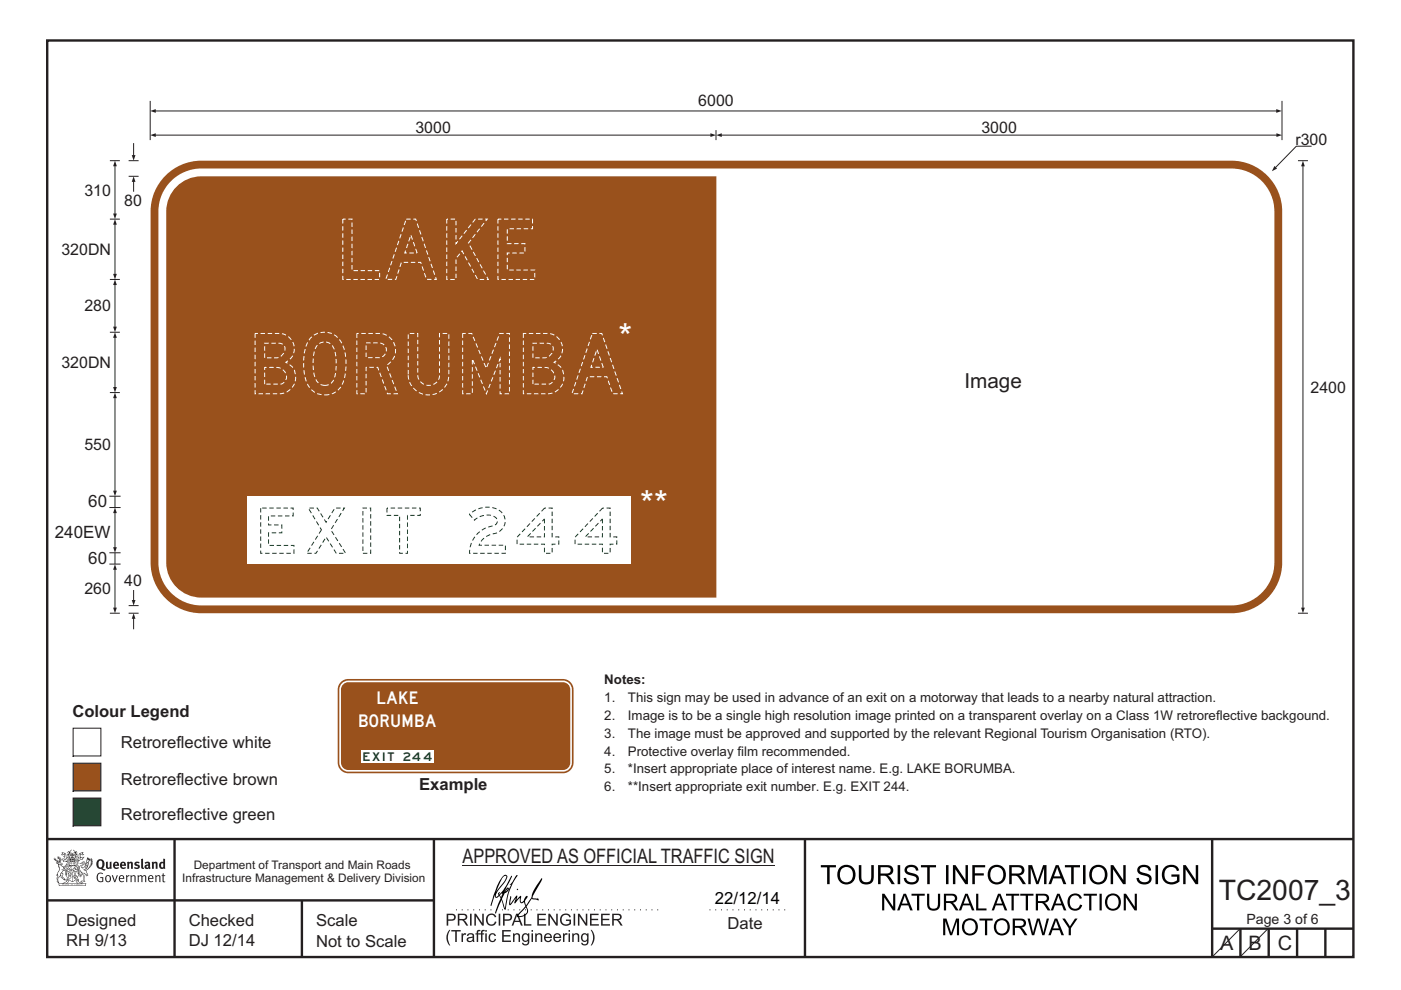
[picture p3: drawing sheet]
<svg xmlns="http://www.w3.org/2000/svg" width="297mm" height="210mm" viewBox="0 0 297 210" stroke-linecap="round" stroke-linejoin="round" font-family="sans-serif">
<g fill="none" stroke="#231f20" stroke-width=".51">
<path d="M10 8.6h276.9v194.4h-276.9zM10 178h277M37 178v25M92 178v25M170.7 177.9v25M257 178v25M10 191h82M64 191v12M257 197h30M263 197v6M269 197v6M275 197v6"/>
<path d="M281 197v6"/>
</g>
<path d="M96.7 193h43.3M150.4 193h16.9" fill="none" stroke="#231f20" stroke-width=".21" stroke-dasharray=".2 1" stroke-linecap="butt"/>
<path d="M98.1 183.5h66.1" fill="none" stroke="#231f20" stroke-width=".21"/>
<g fill="#231f20">
<path d="M21.1 182.6a.94 .94 0 0 0 .2 1.4 .84 .84 0 0 0 0-1.5zM20.7 182.5a.92 .92 0 0 1 1.2-.1 .92 .92 0 0 1 .2 1.2l-.3 .6 .6 .2-.1 .2-.6-.1a1.41 1.41 0 0 1-1.3-1.2z" fill-rule="evenodd"/>
<path d="M22.5 182.8l.4-.1v1.2l.1 .1 .3-.1v-1.1h.3l.1 1.4a1.26 1.26 0 0 1-1.2-.1z" fill-rule="evenodd"/>
<path d="M24.5 183.1l-.1 .3h.4l-.1-.3zM24.1 183a.66 .66 0 0 1 .9-.1 .66 .66 0 0 1 .2 .8h-.8v.2a.42 .42 0 0 0 .7 0l.1 .2a.79 .79 0 0 1-1.1 0 .79 .79 0 0 1 0-1.1z" fill-rule="evenodd"/>
<path d="M26 183.1l-.1 .3h.4l-.1-.3zM25.6 183a.66 .66 0 0 1 .9-.1 .66 .66 0 0 1 .2 .8h-.8v.2a.42 .42 0 0 0 .6 0l.2 .2a.79 .79 0 0 1-1.1 0 .79 .79 0 0 1 0-1.1z" fill-rule="evenodd"/>
<path d="M26.9 182.8l.4-.1v.2a.46 .46 0 0 1 .5-.1 .46 .46 0 0 1 .4 .4v1.1h-.4v-1l-.1-.2-.3 .1v1.1h-.4z" fill-rule="evenodd"/>
<path d="M28.6 183l.5-.3 .5 .2-.1 .2h-.5l-.1 .2a.56 .56 0 0 1 .7 .6 .56 .56 0 0 1-.8 .4l-.4-.1 .2-.3 .4 .1 .2-.1-.6-.4z" fill-rule="evenodd"/>
<path d="M29.9 182.2l.4-.1v1.8l.2 .4h-.3l-.2-.2z" fill-rule="evenodd"/>
<path d="M31.1 183.7v.3l.3-.1v-.3zM30.7 183a.67 .67 0 0 1 .6-.2 .67 .67 0 0 1 .5 .5l.1 .8-.2 .3-.2-.2a.5 .5 0 0 1-.7 0 .5 .5 0 0 1 0-.7l.6-.1v-.3l-.6 .1z" fill-rule="evenodd"/>
<path d="M32.2 182.8l.3-.1 .1 .2a.46 .46 0 0 1 .5-.1 .46 .46 0 0 1 .3 .4v1.1h-.4v-1l-.1-.2-.3 .1v1.1h-.4z" fill-rule="evenodd"/>
<path d="M34.3 183.1l-.1 .7 .2 .2 .2-.1v-.7zM34.6 182.1l.4 .1 .1 2.1-.4-.1a.71 .71 0 0 1-1-.6 .71 .71 0 0 1 .9-.7z" fill-rule="evenodd"/>
<path d="M20.8 185.3l.7-.2 .4 .2-.2 .1a.69 .69 0 0 0-.8 .1 .69 .69 0 0 0-.1 .9l.2 .4 .5 .1h.2v-.7h-.4l-.1-.2h.7v1a.96 .96 0 0 1-1.2-.1 .96 .96 0 0 1-.2-1.1z" fill-rule="evenodd"/>
<path d="M22.6 185.9a.57 .57 0 0 0-.1 .7 .57 .57 0 0 0 .6 .3 .7 .7 0 0 0-.2-1.1zM22.5 185.8a.69 .69 0 0 1 1.1 .6 .69 .69 0 0 1-1.1 .5 1.04 1.04 0 0 1 0-1.1z" fill-rule="evenodd"/>
<path d="M23.7 185.7l.2-.1 .4 1.3 .4-1.3h.3l-.6 1.5h-.2z" fill-rule="evenodd"/>
<path d="M25.6 185.8l-.2 .4h.7l-.2-.4zM25.4 185.8a.59 .59 0 0 1 .7-.1 .59 .59 0 0 1 .2 .7h-.9a.45 .45 0 0 0 .3 .5 .45 .45 0 0 0 .5-.1l.1 .1a.74 .74 0 0 1-1-.1 .74 .74 0 0 1 .1-1z" fill-rule="evenodd"/>
<path d="M26.7 185.7l.2-.1 .1 .2 .5-.2-.1 .3-.4 .2v1h-.2z" fill-rule="evenodd"/>
<path d="M27.6 185.7l.2-.1 .1 .2a.45 .45 0 0 1 .5-.2 .45 .45 0 0 1 .3 .4v1.1h-.2v-1.1l-.2-.2-.4 .2v1.1h-.2z" fill-rule="evenodd"/>
<path d="M29.1 185.7l.3-.1v.2l.4-.2 .4 .3 .3-.3a.37 .37 0 0 1 .5 .4v1.1h-.2v-1.1l-.2-.2-.4 .2v1.1h-.2v-1.1l-.2-.2-.4 .2v1.1h-.2z" fill-rule="evenodd"/>
<path d="M31.8 185.8l-.2 .4h.7l-.2-.4zM31.5 185.8a.59 .59 0 0 1 .8-.1 .59 .59 0 0 1 .2 .7h-.9a.45 .45 0 0 0 .3 .5 .45 .45 0 0 0 .5-.1l.1 .1a.74 .74 0 0 1-1-.1 .74 .74 0 0 1 0-1z" fill-rule="evenodd"/>
<path d="M32.9 185.7l.2-.1 .1 .2a.45 .45 0 0 1 .4-.2 .45 .45 0 0 1 .4 .4v1.1h-.2v-1.1l-.2-.2-.4 .2v1.1h-.3z" fill-rule="evenodd"/>
<path d="M34.5 185.3l.2-.1v.4h.4l-.1 .2h-.3v1v.1h.3l-.1 .2-.4-.1v-1.2h-.2v-.2h.2z" fill-rule="evenodd"/>
<path d="M13.2 180.9l.5 .1-.6 .3 .3-.3zM13.7 181.2l.3 .1 .1 1 .3-.5 .1 .5h-.2l-.1 .3-.7 .1v-.3l-.4-.1 .3-.1 .6 .2-.4-.7h.2zM13.2 180.7v.4l-.3 .2 .3 .1 .4-.2 .1 .4-.3 .2h.2l.2 .5-.4-.2-.4 .1 .5 .6 .2-.1 .8 .1-.6 .6 .2 .1 .6-.2-.1-.3 .3-.2h-.2l-.1 .4-.5 .2 .5-.7h-.5l.6-.2-.4 .1 .3-.3-.1-.6-.1-.1-.3 .5v-.2a.8 .8 0 0 0-.9-1.1z" fill-rule="evenodd"/>
<path d="M17 181.1l.5-.2-.3 .2 .4 .2zM16.8 181.2h.1l.1 .9 .3-.2 .4-.1-.3 .3v.2h-.4l-.3 .3-.1-.3-.3-.1 .1-.1-.1-.4 .4 .6 .1-.1zM16.3 181.5l-.1 .9 .4 .1h-.6l.6 .1-.2 .1h-.3l.4 .4h-.2v.3l-.5-.8 .5 1 .4-.6-.4-.2 .9-.5 .2 .1 .4-.5 .1-.2-.8 .2-.1-.7 .4 .2 .5-.2-.4-.2 .2-.2a.88 .88 0 0 0-1 1.2z" fill-rule="evenodd"/>
<path d="M15.5 182.9l.3 .2h-.2v.3v-.3h-.2l.2-.1z" fill-rule="evenodd"/>
<path d="M15.1 182.9l.2 .2h-.2v.3v-.3h-.2h.2z" fill-rule="evenodd"/>
<path d="M14.9 182.8h.9l.1 .7-.3 .1-.8-.1zM14.8 182.4l-.2 1.2h1.4l-.2-1.2-.1 .2h-.8z" fill-rule="evenodd"/>
<path d="M14.9 184.5v.2l.3-.1-.1-.2zM14.4 183.8l.2 .2-.3 .2v.5l.2 .1 .3-.1-.4-.4 .3 .1h.4l-.2-.4 .2-.2zM14.3 183.7h.9a.5 .5 0 0 0 .1 .8l-.3 .3a.47 .47 0 0 1-.7-.1 .47 .47 0 0 1 0-.6l.1-.1z" fill-rule="evenodd"/>
<path d="M15.6 184.2l.1-.1a.33 .33 0 0 1 .5-.2 .33 .33 0 0 1 .1 .5l-.3-.1 .2-.2h-.4l-.1 .1h.2l.1 .3h.3v.2h-.6l.1-.1-.3-.1zM15.5 184.2l-.1 .4h.2l-.1 .2h.9v-.2a.44 .44 0 0 0 0-.7 .44 .44 0 0 0-.7 .1z" fill-rule="evenodd"/>
<path d="M15.7 185.7l.4 .1zM15.9 185.2l.1 .4h-.2zM15.9 185.1l-.3 .7-.3 .2a.98 .98 0 0 1 1.1 .1z" fill-rule="evenodd"/>
<path d="M15.6 186l.3 .2v-.2h.2l-.2 .5v-.2l-.3 .1 .2-.2z" fill-rule="evenodd"/>
<path d="M15 185.3l.1 .1-.2 .3zM14.6 185.9h.4a.22 .22 0 0 1-.2 .3 .22 .22 0 0 1-.2-.3zM14.5 185.3l.2 .4zM14.6 185.8l.4 .1zM14.7 185.2l.2 .1-.1 .4zM14.4 185.2l.1 .5a.36 .36 0 0 0 0 .5 .36 .36 0 0 0 .5 0 .36 .36 0 0 0 .1-.5 .41 .41 0 0 0-.1-.5 .41 .41 0 0 0-.6 0z" fill-rule="evenodd"/>
<path d="M14.6 184.1l.2 .2z" fill-rule="evenodd"/>
<path d="M18.3 183.4l.1-.1v.4l-.5 .4z" fill-rule="evenodd"/>
<path d="M17.5 182.9l.2-.1 .3 .2-.7 .8-.1 .3 .3 .1a1.07 1.07 0 0 0 .7-.9l.4-.3v.2a1.36 1.36 0 0 1-1 1.3 1.32 1.32 0 0 0 1.2-1.6l.5-.7-.2 .5 .4-.2-.4 .4 .4-.2-.4 .4h.4l-.5 .2h.4l-.4 .2h.4l-.4 .1 .1 .1h-.2l.1 .2-.2 .1a.82 .82 0 0 1-1 .6l.3 .1 .5 .9-.3 .1-.2-.4-.4-.2 .1 1.8 .2 .1-.6 .2-.2-.2 .5-.1v-.2a2.24 2.24 0 0 0-.7-2.1v-.3a.69 .69 0 0 1 .6-.9l.1-.2zM16.6 184.5l.5 1.3 .1-.8 .2 .3-.3 .7-.4-.8h-.1l.1-.2zM18.5 182.2l.1 .3 .2-.2v.3l.2-.3v.2l-.8 .6zM16.8 183.2l.7-.1 .1 .2a.87 .87 0 0 0-.8 .6 .87 .87 0 0 0 .2 .9l.2 .4-.1 .5-.3-1.1-.2-.1-.1 .1 .1 .2-.2 .4 .3 .1 .2 .7h.3l.3-.6a1.62 1.62 0 0 1 .1 1.4h-.3l-.2 .3h.2l.1 .2 .2-.2h.5l-.2-.3-.1-1.5 .2 .1a.4 .4 0 0 0 .2 .3 .4 .4 0 0 0 .5 0l-.5-1 .8-.6 .1-.3h.3l-.1-.1 .3-.3h-.2l.2-.3-.1 .1 .1-.3-.1 .1 .1-.4h-.1l.1-.3v-.1l-.2 .2-.1-.4-.2 .4-.1-.4-.1 .2-.2-.3v.3l-.2-.4-.4 1.6a.58 .58 0 0 1-.8 .6l.7-.8v-.4h-.4z" fill-rule="evenodd"/>
<path d="M18.2 185.4l.3 .1z" fill-rule="evenodd"/>
<path d="M12.5 187.4h5.7l-.1 .4h-5.5zM13.5 187.4l.5-.3 .4-.4v.1l.1 .1-.3 .4zM14 186.6l.3-.1-.2 .3zM16.3 186.7l.4 .4 .5 .3h-.6l-.3-.3-.1-.2zM16.4 186.5l.2 .1-.1 .2zM12.4 187.4l.1 .5h5.7l.1-.5-.8-.1-.6-.2-.3-.2 .1-.5a.47 .47 0 0 0-.6 .4 .47 .47 0 0 0 .4 .6h-2.3a.47 .47 0 0 0 .4-.6 .47 .47 0 0 0-.6-.4l.1 .5-.3 .2-.6 .2z" fill-rule="evenodd"/>
<path d="M13.3 187.6v.1zM13.3 187.5l-.1 .3h.2z" fill-rule="evenodd"/>
<path d="M13.5 187.5l.1 .2 .1-.2v.2z" fill-rule="evenodd"/>
<path d="M13.9 187.5l.1 .2zM13.8 187.5v.3l.2-.1v-.1z" fill-rule="evenodd"/>
<path d="M14.2 187.6l.1 .1zM14.2 187.5l-.1 .3h.3z" fill-rule="evenodd"/>
<path d="M14.4 187.5h.2l.1 .3h-.3z" fill-rule="evenodd"/>
<path d="M15.1 187.6v.1zM15.1 187.5l-.1 .3h.2z" fill-rule="evenodd"/>
<path d="M15.3 187.5h.2l-.1 .3z" fill-rule="evenodd"/>
<path d="M15.8 187.5h.2l-.1 .3z" fill-rule="evenodd"/>
<path d="M16.1 187.5l.1 .3z" fill-rule="evenodd"/>
<path d="M16.3 187.5l.1 .2zM16.3 187.5v.3l.2-.1v-.1z" fill-rule="evenodd"/>
<path d="M16.6 187.5h.2v.3h-.2z" fill-rule="evenodd"/>
<path d="M16.9 187.5l.1 .3h-.1z" fill-rule="evenodd"/>
<path d="M17.1 187.5l.1 .3z" fill-rule="evenodd"/>
<path d="M17.3 187.5l.1 .3z" fill-rule="evenodd"/>
<path d="M14.9 182.1a.71 .71 0 0 1 .9 .1zM15.6 182.2l.2 .2zM15 182.2l.3 .1zM14.8 182.3l.1 .1zM15.2 181.9h.3zM15.2 181.3h.1v.2zM15.2 181h.2v.2zM15.3 181.6l.1 .2h-.2zM15.4 181.3l.1 .2zM15 181.3l.1 .1-.1 .1zM15.6 181.3h.1v.2zM14.4 180.6l-.3 .3 .5-.2v.4h-.3l-.1 .6 .2-.5 .3 .9v.4h1.2v-.4l.4-.9 .2 .3-.2-.5-.2 .1v-.4l.4 .2-.3-.4-.2 .3-.5-.6v.1a.41 .41 0 0 1 .3 .3 .41 .41 0 0 1-.1 .5l.1-.2a1 1 0 0 1 0 1.1l-.2-.1-.1-.3h.4l-.2-.2 .2-.3-.3 .1v-.4l-.3 .2-.2-.2 .1 .4-.4-.1 .1 .3-.1 .2h.4l-.1 .3-.3 .1a.93 .93 0 0 1 .1-1.1l.1 .3v-.4h-.2l.4-.6-.5 .5-.1-.2z" fill-rule="evenodd"/>
<path d="M12.4 183.4l.4 .1 .6 .5v.2a.83 .83 0 0 1 .6 1.2v-.2a.75 .75 0 0 0-1-.8l.4 .2-.6 .7-.1 .5a.95 .95 0 0 0-.3 1.3l-.1-.1a.77 .77 0 0 1 .1-1.1l-.1-.5-.1 .1 .2-.5a1.31 1.31 0 0 0 0-1.6zM13 185.2l.3 .1-.1 .8 .5 .4-.2-.1a.68 .68 0 0 1-.6-.8zM12.1 183a.68 .68 0 0 1 1 .3l-.5 .1-.1-.3zM11.4 182.1a1.19 1.19 0 0 0 1 .8h-.5l.4 .4 .1 .6a.9 .9 0 0 1-.2 1.2l-.3 .5h.3v.2a1.04 1.04 0 0 0-.1 1.2l.2 .3 .3-.1-.1-.1a.8 .8 0 0 1 .2-1.2l.1-.2a.89 .89 0 0 0 1.1 .9l-.6-.6 .1-.8-.3-.1 .4-.5 .4 .3 .1 .8a1.01 1.01 0 0 0-.3-1.4l.3-.6-.4 .4a.41 .41 0 0 1 .4-.5h-.1l-.5 .2-.5-.4h.3a.5 .5 0 0 0-.5-.5l.3-.4-.3 .2 .3-.4-.1-.3-.1 .4-.1-.6-.1 .3-.1-.5-.1 .3-.3-.2 .3 .3-.3-.1a.62 .62 0 0 1 .5 .9l-.1-.4v.4l-.3-.1v-.4l-.1 .3-.1-.3-.1 .2-.1-.5-.1 .3-.1-.4v.4z" fill-rule="evenodd"/>
<path d="M12.6 183.1l.1-.1 .2 .2z" fill-rule="evenodd"/>
<path d="M14 183.6h2.7v1l-.1-.9h-2.5v1.2h2.5v-.3v.6v-.2h-1.2v1.9a2.13 2.13 0 0 0 1.3-1.7 1.69 1.69 0 0 1-1.6 1.8l-.6-.4-.4-.6-.1-1.2v.6l.4 .8 .9 .7v-1.9h-1.2z" fill-rule="evenodd"/>
<circle cx="17.7" cy="182.9" r=".08"/>
</g>
<path d="M94.7 193.8h1a.77 .77 0 0 1 .9 .7 .77 .77 0 0 1-.9 .8h-.7v1h-.3zM95 194.1v.9h.7a.47 .47 0 0 0 .6-.5 .47 .47 0 0 0-.6-.4zM97.1 193.8h1.1a.7 .7 0 0 1 .9 .6 .7 .7 0 0 1-.7 .8l.9 1.1h-.4l-.4-.5a.9 .9 0 0 0-1.1-.6v1.1h-.3zM97.4 194.1v.8h.7a.44 .44 0 0 0 .6-.3 .44 .44 0 0 0-.5-.5zM99.7 193.8h.3v2.5h-.3zM100.6 193.8h.3l1.3 2v-2h.4v2.5h-.4l-1.3-2v2h-.3zM103.4 194a1.1 1.1 0 0 1 1.8 .5l-.3 .1a.82 .82 0 0 0-1.1-.5 .82 .82 0 0 0-.4 1.1 .78 .78 0 0 0 .7 .9 .78 .78 0 0 0 .8-.7l.4 .1a1.17 1.17 0 0 1-1.5 .8 1.17 1.17 0 0 1-.8-1.5zM105.7 193.8h.4v2.5h-.4zM106.7 193.8h.9a.77 .77 0 0 1 1 .7 .77 .77 0 0 1-1 .8h-.6v1h-.3zM107 194.1v.9h.6a.47 .47 0 0 0 .6-.5 .47 .47 0 0 0-.6-.4zM109.4 193.8h.4l1 2.5h-.3l-.3-.7h-1.1l-.3 .7h-.3zM109.6 194.1l-.4 1.2h.9zM111.1 193.8h.3v2.2h1.3v.3h-1.6zM113.9 193.8h1.8v.3h-1.4v.8h1.3v.3h-1.3v.8h1.5v.3h-1.9zM116.3 193.8h.3l1.3 2v-2h.3v2.5h-.3l-1.3-2v2h-.3zM119.1 194a1.15 1.15 0 0 1 1.9 .5l-.3 .1a.91 .91 0 0 0-1.2-.4 .91 .91 0 0 0-.4 1.3 .98 .98 0 0 0 1.6 .3v-.5h-.7v-.3h1.1v1a1.37 1.37 0 0 1-2 0 1.37 1.37 0 0 1 0-2zM121.6 193.8h.3v2.5h-.3zM122.5 193.8h.4l1.3 2v-2h.3v2.5h-.3l-1.3-2v2h-.4zM125.1 193.8h1.8v.3h-1.5v.8h1.4v.3h-1.4v.8h1.6v.3h-1.9zM127.4 193.8h1.9v.3h-1.5v.8h1.4v.3h-1.4v.8h1.5v.3h-1.9zM129.8 193.8h1.1a.7 .7 0 0 1 .9 .6 .7 .7 0 0 1-.7 .8l.9 1.1h-.4l-.3-.5a.9 .9 0 0 0-1.2-.6v1.1h-.3zM130.1 194.1v.8h.7a.44 .44 0 0 0 .7-.3 .44 .44 0 0 0-.6-.5zM95.3 197.2h.2l-.4 .7a2.89 2.89 0 0 0 .4 2.6h-.2a2.55 2.55 0 0 1 0-3.3zM95.7 197.3h2v.3h-.8v2.2h-.4v-2.2h-.8zM97.9 198h.2v.2l.2-.2 .4-.1 .2 .1-.2 .3a.41 .41 0 0 0-.4 .1 .41 .41 0 0 0-.1 .4v1h-.3zM99.1 198.2a.83 .83 0 0 1 1.1-.2 .83 .83 0 0 1 .3 1l.1 .8h-.3l-.1-.2a.66 .66 0 0 1-.9 .3 .66 .66 0 0 1-.2-.9l1.1-.4a.46 .46 0 0 0-.4-.4 .46 .46 0 0 0-.5 .3h-.3zM99.4 199.1a.32 .32 0 0 0 0 .4 .32 .32 0 0 0 .4 .1l.4-.3v-.4zM101.2 197.4l.7-.1-.1 .2-.4 .2v.3h.3v.2h-.3v1.6h-.3v-1.6h-.3v-.2h.3zM102.1 197.4l.7-.1-.1 .2-.4 .2v.3h.3v.2h-.3v1.6h-.3v-1.6h-.3v-.2h.3zM102.9 197.3h.3v.3h-.3zM102.9 198h.3v1.8h-.3zM103.9 198.1a.78 .78 0 0 1 1.2 .4h-.3a.5 .5 0 0 0-.6-.3 .5 .5 0 0 0-.3 .7 .5 .5 0 0 0 .3 .6 .5 .5 0 0 0 .7-.4l.3 .1a.85 .85 0 0 1-1.2 .6 .85 .85 0 0 1-.4-1.3zM106.5 197.3h1.8v.3h-1.5v.7h1.4v.3h-1.4v.9h1.5v.3h-1.8zM108.8 198h.3v.2a.65 .65 0 0 1 .7-.3 .65 .65 0 0 1 .5 .8v1.1h-.4v-1.1a.45 .45 0 0 0-.5-.5 .45 .45 0 0 0-.3 .6v1h-.3zM110.9 198.1l.5-.2 .5 .3v-.2h.3v1.5a.8 .8 0 0 1-.5 1 .8 .8 0 0 1-1-.6l.3 .1a.52 .52 0 0 0 .7 .2 .52 .52 0 0 0 .2-.6 .88 .88 0 0 1-1.2-.3 .88 .88 0 0 1 .2-1.2zM111.1 198.3a.6 .6 0 0 0-.1 .9 .6 .6 0 0 0 .9 0 .61 .61 0 0 0 0-.7 .61 .61 0 0 0-.8-.2zM112.7 197.3h.3v.3h-.3zM112.7 198h.3v1.8h-.3zM113.5 198h.3v.2a.65 .65 0 0 1 .8-.3 .65 .65 0 0 1 .4 .8v1.1h-.3v-1.1a.45 .45 0 0 0-.6-.5 .45 .45 0 0 0-.3 .6v1h-.3zM115.6 198.2a.85 .85 0 0 1 1-.2 .85 .85 0 0 1 .4 1h-1.3a.53 .53 0 0 0 .4 .6 .53 .53 0 0 0 .6-.4h.3a.91 .91 0 0 1-1.3 .5 .91 .91 0 0 1-.3-1.3zM115.8 198.3l-.1 .4h1l-.4-.5zM117.5 198.2a.85 .85 0 0 1 1.1-.2 .85 .85 0 0 1 .4 1h-1.4a.53 .53 0 0 0 .4 .6 .53 .53 0 0 0 .7-.4h.3a.91 .91 0 0 1-1.3 .5 .91 .91 0 0 1-.3-1.3zM117.8 198.3l-.2 .4h1.1l-.4-.5zM119.4 198h.2v.2l.2-.2 .4-.1 .2 .1-.2 .3a.41 .41 0 0 0-.4 .1 .41 .41 0 0 0-.1 .4v1h-.3zM120.5 197.3h.4v.3h-.4zM120.5 198h.4v1.8h-.4zM121.3 198h.3v.2a.65 .65 0 0 1 .8-.3 .65 .65 0 0 1 .4 .8v1.1h-.3v-1.1a.45 .45 0 0 0-.5-.5 .45 .45 0 0 0-.4 .6v1h-.3zM123.4 198.1l.6-.2 .5 .3v-.2h.3v1.5a.8 .8 0 0 1-.6 1 .8 .8 0 0 1-1-.6l.3 .1a.52 .52 0 0 0 .7 .2 .52 .52 0 0 0 .3-.6 .88 .88 0 0 1-1.2-.3 .88 .88 0 0 1 .1-1.2zM123.6 198.3a.6 .6 0 0 0-.1 .9 .6 .6 0 0 0 .9 0 .61 .61 0 0 0 0-.7 .61 .61 0 0 0-.8-.2zM125.2 197.2h.3a2.55 2.55 0 0 1 0 3.3h-.3a2.92 2.92 0 0 0 0-3.3z" fill="#231f20"/>
<g fill="#000">
<path d="M107.5 188.6l.2-.1-.5 .6zM106.3 189.5l.3 .1-.3 .7-.3-.4zM106.8 185.9l.5-.1a9.3 9.3 0 0 1-2 3.2l-.1 .2 1-2.5zM106.5 185.9a14.7 14.7 0 0 0-2.2 5l-.3 1.1 .1 .2 .8-2.4a.42 .42 0 0 0 .2 .6 .42 .42 0 0 0 .6-.2l.2-.2 .2 .5-1.1 3.2h.2l1.1-2.8 .6 1.9 .2 .2 .2-.5a13.5 13.5 0 0 1 2-6.2l.4-.6-.1-.1-1.6 2.1 .4-.1a14.9 14.9 0 0 0-1.3 5.1l-.4-1.2a1.39 1.39 0 0 1 .2-1.8l.1-.2a.92 .92 0 0 0 .8-1.2 .75 .75 0 0 0-.7 .7l-.2 .2 1.6-3.4-.1-.1-.4 .7a10.5 10.5 0 0 1-2.2 3.3l.2-.4a.32 .32 0 0 0-.4 .1 .32 .32 0 0 0 .1 .5l-.5 .3a3.2 3.2 0 0 1 1.1-2.2l.5-.6a2.49 2.49 0 0 0 .7-1.7l-.3-.2z" fill-rule="evenodd"/>
<path d="M109.6 188.5l.3 .3h-.3z" fill-rule="evenodd"/>
<path d="M111.5 192.4a1.15 1.15 0 0 1 .1 1.3 1.15 1.15 0 0 1-1.2 .6h-.5zM108.1 190.1l-.2 1.6 .3 .3 1.2-1.5-.3 1.1 1.1-1.2a.94 .94 0 0 0 .4 1.2l.5-.3 .3 .9-1.2 1.3a.98 .98 0 0 0-.5 1 1.9 1.9 0 0 0 2.3-1.3l-.1-.3a1.02 1.02 0 0 1 .3-1.4l.5-.9 1.5 .3-.2-.5v.3l-1.1-.2v-.3l2-3.5 .1-.3-.1-.1-1.8 2.7a6.6 6.6 0 0 1-1.5 3l-.2-.2a1.01 1.01 0 0 1 .4-1.4l.1-.3-.3-.1-.3 .4-.2 .6-.5 .4-.2-.4 .1-.9-.2-.1-.8 .9 .2-.9-.1-.1-1.4 1.8 .2-1.4v-.2z" fill-rule="evenodd"/>
</g>
<g fill="#010202">
<path d="M174 183.5h3.2v.5h-1.3v3.5h-.5v-3.5h-1.4zM178.1 184a2.05 2.05 0 0 1 3.2 .7 2.05 2.05 0 0 1-1.6 2.9 2.1 2.1 0 0 1-2.1-1.2 2.1 2.1 0 0 1 .5-2.4zM178.5 184.3a1.66 1.66 0 0 0-.4 1.8 1.66 1.66 0 0 0 1.6 1 1.68 1.68 0 0 0 1.1-1.7 1.68 1.68 0 0 0-1.3-1.5zM182.1 183.5h.5v2.3a1.08 1.08 0 0 0 1.1 1.3 1.08 1.08 0 0 0 1-1.3v-2.3h.6v2.3a1.6 1.6 0 0 1-1.6 1.8 1.6 1.6 0 0 1-1.6-1.8zM186.2 183.5h1.8a1.12 1.12 0 0 1 1.4 .9 1.12 1.12 0 0 1-1.1 1.3l.6 .5 .8 1.3h-.6l-.6-.8a1.35 1.35 0 0 0-1.2-1h-.6v1.8h-.5zM186.7 183.9v1.4h1.1a.71 .71 0 0 0 1-.6 .71 .71 0 0 0-.8-.8zM190.3 183.5h.6v4h-.6zM192.1 183.8a1.59 1.59 0 0 1 2.6 .8l-.5 .1a1.01 1.01 0 0 0-.9-.8 1.01 1.01 0 0 0-1 .6l.3 .5a3 3 0 0 1 2.2 1 1.33 1.33 0 0 1-1.8 1.6 1.38 1.38 0 0 1-1.4-1.4h.5a1.16 1.16 0 0 0 1 .9 1.16 1.16 0 0 0 1.2-.7 1.1 1.1 0 0 0-1.2-.7 1.14 1.14 0 0 1-1.2-.6 1.14 1.14 0 0 1 .2-1.3zM195.3 183.5h3.2v.5h-1.4v3.5h-.5v-3.5h-1.3zM241.4 183.8a1.59 1.59 0 0 1 2.7 .8l-.6 .1a1.01 1.01 0 0 0-.9-.8 1.01 1.01 0 0 0-1 .6l.3 .5a3 3 0 0 1 2.2 1 1.33 1.33 0 0 1-1.8 1.6 1.38 1.38 0 0 1-1.3-1.4h.5a1.16 1.16 0 0 0 1 .9 1.16 1.16 0 0 0 1.2-.7 1.1 1.1 0 0 0-1.2-.7 1.14 1.14 0 0 1-1.2-.6 1.14 1.14 0 0 1 .1-1.3zM245 183.5h.5v4h-.5zM246.9 184a1.88 1.88 0 0 1 3.1 .6l-.5 .2a1.42 1.42 0 0 0-1.8-.8 1.42 1.42 0 0 0-.8 1.8 1.57 1.57 0 0 0 2.6 .9v-.8h-1.1v-.4h1.7v1.5a2.18 2.18 0 0 1-3.1 .1 2.18 2.18 0 0 1-.1-3.1zM250.9 183.5h.5l2.1 3.2v-3.2h.5v4h-.5l-2.1-3.1v3.1h-.5zM200.6 183.5h.5v4h-.5zM202 183.5h.6l2.1 3.2v-3.2h.5v4h-.5l-2.1-3.1v3.1h-.6zM206.1 183.5h2.8v.5h-2.2v1.2h1.9v.5h-1.9v1.8h-.6zM209.9 184a2.05 2.05 0 0 1 3.2 .7 2.05 2.05 0 0 1-1.5 2.9 2.1 2.1 0 0 1-2.1-1.2 2.1 2.1 0 0 1 .4-2.4zM210.4 184.3a1.66 1.66 0 0 0-.4 1.8 1.66 1.66 0 0 0 1.6 1 1.68 1.68 0 0 0 1.1-1.7 1.68 1.68 0 0 0-1.4-1.5zM214 183.5h1.8a1.12 1.12 0 0 1 1.4 .9 1.12 1.12 0 0 1-1.1 1.3l.6 .5 .8 1.3h-.6l-.6-.8a1.35 1.35 0 0 0-1.2-1h-.6v1.8h-.5zM214.5 183.9v1.4h1.2a.7 .7 0 0 0 .9-.6 .7 .7 0 0 0-.8-.8zM218 183.5h.8l1.2 3.5 1.2-3.5h.7v4h-.5v-3.3l-1.2 3.3h-.5l-1.2-3.4v3.4h-.5zM223.8 183.5h.6l1.7 4h-.6l-.5-1.2h-1.7l-.4 1.2h-.6zM224.1 183.9l-.6 2h1.3zM225.8 183.5h3.2v.5h-1.4v3.5h-.5v-3.5h-1.3zM229.6 183.5h.6v4h-.6zM231.5 184a2.05 2.05 0 0 1 3.2 .7 2.05 2.05 0 0 1-1.6 2.9 2.1 2.1 0 0 1-2.1-1.2 2.1 2.1 0 0 1 .5-2.4zM231.9 184.3a1.66 1.66 0 0 0-.4 1.8 1.66 1.66 0 0 0 1.7 1 1.68 1.68 0 0 0 1.1-1.7 1.68 1.68 0 0 0-1.4-1.5zM235.5 183.5h.5l2.2 3.2v-3.2h.5v4h-.6l-2.1-3.1v3.1h-.5z"/>
<path d="M187 189.6h.5l1.9 2.7v-2.7h.4v3.5h-.5l-1.8-2.8v2.8h-.5zM191.6 189.6h.5l1.4 3.5h-.5l-.4-1.1h-1.5l-.4 1.1h-.5zM191.8 189.9l-.6 1.7h1.2zM193.3 189.6h2.8v.4h-1.2v3.1h-.5v-3.1h-1.1zM196.6 189.6h.4v2a.95 .95 0 0 0 .9 1.2 .95 .95 0 0 0 1-1.2v-2h.4v2a1.4 1.4 0 0 1-1.4 1.6 1.4 1.4 0 0 1-1.3-1.6zM200.1 189.6h1.6a.98 .98 0 0 1 1.2 .8 .98 .98 0 0 1-.9 1.1l.5 .5 .7 1.1h-.6l-.5-.9a.94 .94 0 0 0-1-.7h-.5v1.6h-.5zM200.6 190v1.1h1a.62 .62 0 0 0 .9-.5 .62 .62 0 0 0-.8-.6zM204.6 189.6h.6l1.4 3.5h-.5l-.4-1.1h-1.5l-.4 1.1h-.5zM204.9 189.9l-.6 1.7h1.2zM207 189.6h.4v3.1h1.8v.4h-2.2zM211.6 189.6h.5l1.5 3.5h-.6l-.4-1.1h-1.5l-.4 1.1h-.5zM211.8 189.9l-.5 1.7h1.2zM213.3 189.6h2.8v.4h-1.2v3.1h-.4v-3.1h-1.2zM216.3 189.6h2.8v.4h-1.2v3.1h-.4v-3.1h-1.2zM219.6 189.6h1.6a.98 .98 0 0 1 1.2 .8 .98 .98 0 0 1-1 1.1l.6 .5 .7 1.1h-.6l-.6-.9a.94 .94 0 0 0-.9-.7h-.5v1.6h-.5zM220.1 190v1.1h1a.62 .62 0 0 0 .8-.5 .62 .62 0 0 0-.7-.6zM224.1 189.6h.5l1.5 3.5h-.5l-.5-1.1h-1.4l-.4 1.1h-.5zM224.4 189.9l-.6 1.7h1.2zM226.9 189.9a1.54 1.54 0 0 1 2.5 .6l-.5 .1a1.11 1.11 0 0 0-1.3-.6 1.11 1.11 0 0 0-.8 1.3 1.12 1.12 0 0 0 .8 1.4 1.12 1.12 0 0 0 1.4-.8l.4 .1a1.62 1.62 0 0 1-2 1.1 1.62 1.62 0 0 1-1.1-2.1l.2-.7zM229.8 189.6h2.8v.4h-1.2v3.1h-.5v-3.1h-1.1zM233.1 189.6h.5v3.5h-.5zM234.7 190a1.79 1.79 0 0 1 2.9 .7 1.79 1.79 0 0 1-1.6 2.5 1.86 1.86 0 0 1-1.7-1.2 1.86 1.86 0 0 1 .4-2zM235.1 190.3a1.43 1.43 0 0 0-.3 1.7 1.43 1.43 0 0 0 1.6 .7 1.44 1.44 0 0 0 .8-1.7 1.44 1.44 0 0 0-1.5-1.1zM238.3 189.6h.4l1.9 2.7v-2.7h.4v3.5h-.4l-1.9-2.8v2.8h-.4zM200 194.8h.7l1 3.1 1-3.1h.6v3.6h-.4v-3l-1 3h-.5l-1-3v3h-.4zM204.4 195.3a1.79 1.79 0 0 1 2.9 .7 1.79 1.79 0 0 1-1.7 2.4 1.86 1.86 0 0 1-1.6-1.2 1.86 1.86 0 0 1 .4-1.9zM204.8 195.5a1.43 1.43 0 0 0-.3 1.7 1.43 1.43 0 0 0 1.6 .7 1.44 1.44 0 0 0 .7-1.7 1.44 1.44 0 0 0-1.5-1zM207.7 194.8h2.8v.4h-1.2v3.2h-.5v-3.2h-1.1zM211.2 195.3a1.79 1.79 0 0 1 2.8 .7 1.79 1.79 0 0 1-1.6 2.4 1.86 1.86 0 0 1-1.6-1.2 1.86 1.86 0 0 1 .4-1.9zM211.6 195.5a1.43 1.43 0 0 0-.3 1.7 1.43 1.43 0 0 0 1.6 .7 1.44 1.44 0 0 0 .7-1.7 1.44 1.44 0 0 0-1.5-1zM214.7 194.8h1.6a.98 .98 0 0 1 1.2 .8 .98 .98 0 0 1-1 1.2l.6 .4 .7 1.2h-.6l-.6-1a.94 .94 0 0 0-.9-.6h-.5v1.6h-.5zM215.2 195.2v1.2h1a.62 .62 0 0 0 .8-.5 .62 .62 0 0 0-.7-.7zM217.9 194.8h.4l.7 3.1 .9-3.1h.5l.8 3.1 .7-3.1h.5l-1 3.6h-.4l-.9-3.1-.8 3.1h-.5zM223.6 194.8h.5l1.5 3.6h-.6l-.4-1.1h-1.4l-.4 1.1h-.5zM223.9 195.2l-.6 1.7h1.2zM225.2 194.8h.6l1 1.7 1.1-1.7h.6l-1.4 2.1v1.5h-.5v-1.5z"/>
</g>
<path d="M262.9 197l-5.9 6M268.9 197l-6 6" fill="none" stroke="#231f20" stroke-width=".21"/>
<path d="M15.5 154.5v5.8h5.9v-5.8z" fill-rule="evenodd" fill="#fff" stroke="#231f20" stroke-width=".21"/>
<path d="M15.5 161.9v5.9h5.9v-5.9z" fill-rule="evenodd" fill="#99511c" stroke="#231f20" stroke-width=".21"/>
<path d="M15.5 169.3v5.9h5.9v-5.9z" fill-rule="evenodd" fill="#0f4d2a" stroke="#231f20" stroke-width=".21"/>
<path d="M72.3 144.7l.9-.6 .6-.1h45.6a2.25 2.25 0 0 1 2.2 2.3v15.5a2.25 2.25 0 0 1-2.2 2.2h-45.6a2.25 2.25 0 0 1-2.2-2.2v-15.5l.1-.6z" fill-rule="evenodd" fill="#99511c"/>
<path d="M72.5 144.9l.8-.5h.5h45.6a1.9 1.9 0 0 1 1.9 1.9v15.5a1.9 1.9 0 0 1-1.9 1.9h-45.6a1.9 1.9 0 0 1-1.9-1.9v-15.5l.1-.6zM72.6 145.3l-.3 1v15.5a1.55 1.55 0 0 0 1.5 1.5h45.6a1.55 1.55 0 0 0 1.5-1.5v-15.5a1.55 1.55 0 0 0-1.5-1.6h-45.6l-.4 .1z" fill-rule="evenodd" fill="#fff"/>
<path d="M76.7 159.3h15.3v2.5h-15.3z" fill="#fff"/>
<path d="M34.7 37.7a10.7 10.7 0 0 1 8-3.6h218.4a10.8 10.8 0 0 1 10.8 10.7v74.5a10.8 10.8 0 0 1-10.8 10.8h-218.4a10.8 10.8 0 0 1-10.8-10.8v-74.5a10.7 10.7 0 0 1 2.8-7.1z" fill-rule="evenodd" fill="#99511c"/>
<path d="M36.3 38.4a9.1 9.1 0 0 1 6.4-2.7h218.4a9.1 9.1 0 0 1 9.1 9.1v74.5a9.1 9.1 0 0 1-9.1 9.1h-218.4a9.1 9.1 0 0 1-9.1-9.1v-74.5a9.1 9.1 0 0 1 2.7-6.4zM37.1 40a7.4 7.4 0 0 0-1.9 4.8v74.5a7.5 7.5 0 0 0 7.5 7.5h218.4a7.5 7.5 0 0 0 7.4-7.5v-74.5a7.5 7.5 0 0 0-7.4-7.4h-218.4a7.4 7.4 0 0 0-5.6 2.6z" fill-rule="evenodd" fill="#fff"/>
<path d="M52.3 105.3h81.4v14.4h-81.4z" fill="#fff"/>
<path d="M32.9 28.7h117.9" fill="none" stroke="#231f20" stroke-width=".21"/>
<g fill="#231f20">
<path d="M31.8 28.7l1.2-.4v.8z"/>
<path d="M150.6 28.3l1.2 .4-1.2 .4z"/>
</g>
<path d="M32.9 23.5h237.9" fill="none" stroke="#231f20" stroke-width=".21"/>
<g fill="#231f20">
<path d="M31.8 23.5l1.2-.4v.8z"/>
<path d="M270.6 23.1l1.2 .4-1.2 .4z"/>
</g>
<path d="M31.8 21.4v8.3M151.8 27.6v2.1M28.3 125.1v2.3" fill="none" stroke="#231f20" stroke-width=".21"/>
<path d="M27.9 127.3h.8l-.4 1.2z" fill="#231f20"/>
<path d="M27.3 128.5h2.1M28.3 131.1v2.4" fill="none" stroke="#231f20" stroke-width=".21"/>
<path d="M28.3 130.1l.4 1.1h-.8z" fill="#231f20"/>
<path d="M28.3 30.4v2.7" fill="none" stroke="#231f20" stroke-width=".21"/>
<path d="M27.9 32.9h.8l-.4 1.2z" fill="#231f20"/>
<path d="M28.3 38.4v2.3" fill="none" stroke="#231f20" stroke-width=".21"/>
<path d="M28.3 37.4l.4 1.2h-.8z" fill="#231f20"/>
<path d="M27.3 34.1h2.1M27.3 37.4h2.1M23.3 130.1h2.1M24.4 120.7v8.3M27.3 130.1h2.1" fill="none" stroke="#231f20" stroke-width=".21"/>
<g fill="#231f20">
<path d="M24 128.9h.8l-.4 1.2z"/>
<path d="M24.4 119.7l.4 1.1h-.8z"/>
</g>
<path d="M278.1 31h-3.3l-4.4 4.6" fill="none" stroke="#231f20" stroke-width=".21"/>
<path d="M270.2 35.2l.6 .6-1.1 .5z" fill="#231f20"/>
<path d="M271.8 21.4v8.3M275.2 34.1h2.1M276.3 35.1v93.9M275.2 130.1h2.1" fill="none" stroke="#231f20" stroke-width=".21"/>
<g fill="#231f20">
<path d="M276.3 34.1l.3 1.2h-.7z"/>
<path d="M275.9 128.9h.7l-.3 1.2z"/>
</g>
<path d="M23.3 34.1h2.1M24.4 35.1v10.4" fill="none" stroke="#231f20" stroke-width=".21"/>
<g fill="#231f20">
<path d="M24 45.3h.8l-.4 1.2z"/>
<path d="M24.4 34.1l.4 1.2h-.8z"/>
</g>
<path d="M23.3 59.3h2.1M24.4 71.5v10.7M23.3 83.3h2.1" fill="none" stroke="#231f20" stroke-width=".21"/>
<g fill="#231f20">
<path d="M24 82.1h.8l-.4 1.2z"/>
<path d="M24.4 70.5l.4 1.2h-.8z"/>
</g>
<path d="M24.4 60.3v9.2" fill="none" stroke="#231f20" stroke-width=".21"/>
<g fill="#231f20">
<path d="M24.4 59.3l.4 1.2h-.8z"/>
<path d="M24 69.3h.8l-.4 1.2z"/>
</g>
<path d="M23.3 70.5h2.1M24.4 84.3v19.9" fill="none" stroke="#231f20" stroke-width=".21"/>
<g fill="#231f20">
<path d="M24 104.1h.8l-.4 1.2z"/>
<path d="M24.4 83.3l.4 1.1h-.8z"/>
</g>
<path d="M24.4 47.5v10.8" fill="none" stroke="#231f20" stroke-width=".21"/>
<g fill="#231f20">
<path d="M24 58.1h.8l-.4 1.2z"/>
<path d="M24.4 46.5l.4 1.2h-.8z"/>
</g>
<path d="M23.3 46.5h2.1" fill="none" stroke="#231f20" stroke-width=".21"/>
<path d="M151.9 37h109.3a8.4 8.4 0 0 1 8.3 8.3v73.7a8.4 8.4 0 0 1-8.3 8.3h-109.3z" fill-rule="evenodd" fill="#fff"/>
<path d="M152.9 28.7h117.9" fill="none" stroke="#231f20" stroke-width=".21"/>
<g fill="#231f20">
<path d="M151.8 28.7l1.2-.4v.8z"/>
<path d="M270.6 28.3l1.2 .4-1.2 .4z"/>
</g>
<path d="M23.2 107.6h2.4M23.2 119.6h2.4M24.4 108.7v7.5" fill="none" stroke="#231f20" stroke-width=".21"/>
<g fill="#231f20">
<path d="M24.4 107.6l.4 1.2h-.8z"/>
<path d="M24 116.1h.8l-.4 1.1z"/>
</g>
<path d="M23.2 105.2h2.4M23.2 117.2h2.4M24.4 105.2v2.4M24.4 117.2v2.4" fill="none" stroke="#231f20" stroke-width=".21"/>
<g font-size="12.8" fill="#fff">
<text x="72.7" y="59.3">LAKE</text>
<text x="54.1" y="83.5">BORUMBA</text>
</g>
<g font-size="9.6" fill="#0f4d2a">
<text x="55.3" y="117.4">EXIT</text>
<text x="99.5" y="117.4">244</text>
</g>
<g font-size="7.5" fill="#fff">
<text x="131.1" y="73.9">*</text>
<text x="135.8" y="109.5">**</text>
</g>
<text font-size="6" fill="#231f20" x="258.4" y="190.9">TC2007_3</text>
<text font-size="4.4" fill="#231f20" x="204.5" y="82.4">Image</text>
<g font-size="4.2" fill="#231f20">
<text x="98.1" y="183">APPROVED AS OFFICIAL TRAFFIC SIGN</text>
<text x="258.7" y="201.6">A</text>
<text x="264.7" y="201.6">B</text>
<text x="270.9" y="201.6">C</text>
</g>
<g font-size="3.6" fill="#231f20">
<text x="18.7" y="107.6">60</text>
<text x="11.6" y="114.2">240EW</text>
<text x="18.7" y="119.6">60</text>
</g>
<text font-size="3.6" fill="#010202" x="151.6" y="191.8">22/12/14</text>
<g font-size="3.5" fill="#231f20">
<text x="15.3" y="152.1">Colour Legend</text>
<text x="25.6" y="158.7">Retroreflective white</text>
<text x="25.6" y="166.4">Retroreflective brown</text>
<text x="88.9" y="167.5">Example</text>
<text x="25.6" y="173.8">Retroreflective green</text>
<text x="14" y="196.4">Designed</text>
<text x="40" y="196.4">Checked</text>
<text x="67" y="196.4">Scale</text>
<text x="154.3" y="197">Date</text>
<text x="14" y="200.8">RH 9/13</text>
<text x="40" y="200.8">DJ 12/14</text>
<text x="67" y="200.8">Not to Scale</text>
</g>
<g font-size="3.4" fill="#231f20">
<text x="148.1" y="22.5">6000</text>
<text x="88.1" y="28.2">3000</text>
<text x="208.1" y="28.2">3000</text>
<text x="274.6" y="30.7">r300</text>
<text x="17.9" y="41.5">310</text>
<text x="26.3" y="43.6">80</text>
<text x="13" y="54.1">320DN</text>
<text x="17.9" y="66.1">280</text>
<text x="13" y="78.1">320DN</text>
<text x="277.9" y="83.3">2400</text>
<text x="17.9" y="95.5">550</text>
<text x="26.3" y="124.3">40</text>
<text x="17.9" y="126.1">260</text>
</g>
<text font-size="3" fill="#231f20" x="264.3" y="196">Page 3 of 6</text>
<g font-size="2.8" fill="#231f20">
<text x="128.1" y="145.1">Notes:</text>
<text x="128.1" y="148.9">1.</text>
<text x="133.1" y="148.9">This sign may be used in advance of an exit on a motorway that leads to a nearby natural attraction.</text>
<text x="128.1" y="152.7">2.</text>
<text x="133.1" y="152.7">Image is to be a single high resolution image printed on a transparent overlay on a Class 1W retroreflective backgound.</text>
<text x="128.1" y="160.2">4.</text>
<text x="128.1" y="156.5">3.</text>
<text x="133.1" y="160.2">Protective overlay film recommended.</text>
<text x="133.1" y="156.5">The image must be approved and supported by the relevant Regional Tourism Organisation (RTO).</text>
<text x="128.1" y="164">5.</text>
<text x="128.1" y="167.8">6.</text>
<text x="133.1" y="164">*Insert appropriate place of interest name. E.g. LAKE BORUMBA.</text>
<text x="133.1" y="167.8">**Insert appropriate exit number. E.g. EXIT 244.</text>
</g>
<g font-size="2.7" fill="#fff">
<text x="80.1" y="149.3">LAKE</text>
<text x="76.2" y="154.1">BORUMBA</text>
</g>
<g font-size="2.5" fill="#231f20">
<text x="41.1" y="184.3">Department of Transport and Main Roads</text>
<text x="38.6" y="187.1">Infrastructure Management &amp; Delivery Division</text>
</g>
<g font-size="1.8" fill="#0f4d2a">
<text x="77.1" y="161.5">EXIT</text>
<text x="85.6" y="161.5">244</text>
</g>
</svg>
